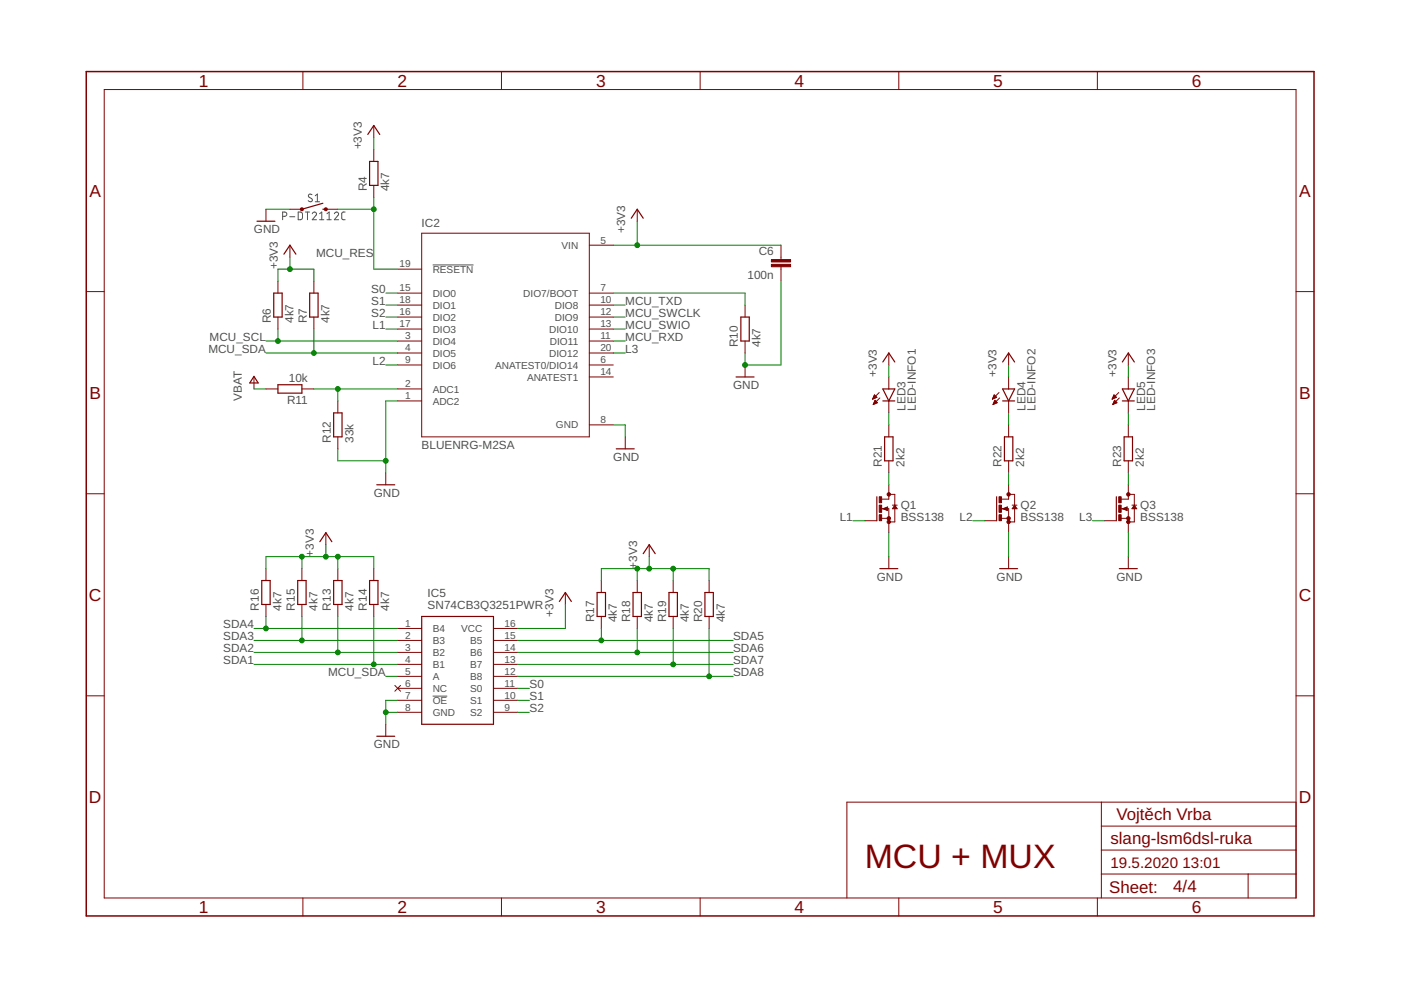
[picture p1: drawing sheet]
<svg xmlns="http://www.w3.org/2000/svg" width="297mm" height="210mm" viewBox="0 0 297 210" stroke-linecap="round" stroke-linejoin="round" font-family="sans-serif">
<g fill="none" stroke="#505050" stroke-width=".21">
<path d="M59.9 45.9h.5a.46 .46 0 0 0 .4-.5 .46 .46 0 0 0-.4-.4h-.5v1.6M61.4 46h1.1M63.2 45h.7l.2 .2v.9l-.2 .4-.7 .1zM64.7 45h.9M65.2 45v1.6M66.1 41.3l-.1-.1a.38 .38 0 0 0-.6 .1 .38 .38 0 0 0 .2 .5l.5 .3a.44 .44 0 0 1-.1 .7 .44 .44 0 0 1-.7-.3M66.2 45.3a.44 .44 0 0 1 .6-.3 .44 .44 0 0 1 .2 .7l-.8 .9h.9M66.8 41.5l.5-.4v1.7M66.8 42.8h1M67.8 46.6h.9M67.8 45.3l.4-.3v1.6M69.3 46.6h.9"/>
<path d="M69.3 45.3l.5-.3v1.6M70.9 45.3a.44 .44 0 0 1 .6-.3 .44 .44 0 0 1 .1 .7l-.7 .9h.9M73.2 45h-.5l-.2 .3v1.1l.2 .2h.5M91.7 56.2h8.7M91.7 147.6h3.1"/>
</g>
<g fill="none" stroke="#800000" stroke-width=".21">
<path d="M22.1 19h252.7v171.4h-252.7zM64.2 15.2v3.8M106.3 15.2v3.8M148.4 15.2v3.8M190.6 15.2v3.8M232.7 15.2v3.8M79.2 26.6v2.5M79.2 31.7v2.5M79.2 39.3v2.5M56.4 44.4v2.5M58.9 59.6v2.5M61.5 52v2.5"/>
<path d="M61.5 44.4h2.5M66.5 59.6v2.5M69.1 44.4h2.5M84.3 57.1h5.1M89.4 49.4h35.5v43.2h-35.5zM124.9 52h5.1M135.1 44.4v2.5M165.6 52v3M165.6 56.6v3M18.3 61.8h3.8M53.8 79.9v2.6M58.9 67.2v2.6"/>
<path d="M66.5 67.2v2.6M84.3 62.1h5.1M84.3 64.7h5.1M84.3 67.2h5.1M84.3 69.8h5.1M84.3 72.3h5.1M84.3 74.8h5.1M84.3 77.4h5.1M124.9 62.1h5.1M124.9 64.7h5.1M124.9 67.2h5.1M124.9 69.8h5.1"/>
<path d="M124.9 72.3h5.1M124.9 74.8h5.1M124.9 77.4h5.1M124.9 79.9h5.1M158 64.7v2.5M158 72.3v2.5M158 77.4v2.5M188.4 74.8v2.6M188.4 79.9v2.6M213.8 74.8v2.6M213.8 79.9v2.6M239.2 74.8v2.6"/>
<path d="M239.2 79.9v2.6M274.8 61.8h3.8M56.4 82.5h2.5M64 82.5h2.5M71.6 85v2.5M71.6 92.6v2.6M84.3 82.5h5.1M84.3 85h5.1M124.9 90.1h5.1M132.6 92.6v2.6M185 84.6h.1M185.1 84.5h.2"/>
<path d="M185.1 84.4h.5M185.2 85.7h.1M185.2 84.2h.7M185.2 84.1h.6M185.2 85.6h.4M185.3 84h.4M185.3 85.4h.6M185.3 83.9h.2M185.3 85.3h.7M185.4 83.8h.1M185.4 85.2h.4M185.4 83.7l-.4 .9"/>
<path d="M185.4 83.7l.5 .5M185.4 85.1h.3M185.5 85h.1M185.5 84.9l.5 .5-.9 .4zM185.9 84.2l-.9 .4M186.4 83.2l-1.4 1.4M186.5 84.4l-1.4 1.4M188.4 85v2.5M188.4 90.1v2.5M188.4 97.7v2.5M210.4 84.6h.1M210.5 84.5h.2"/>
<path d="M210.5 84.4h.5M210.6 84.2h.7M210.6 85.7h.1M210.6 84.1h.6M210.6 85.6h.4M210.7 84h.4M210.7 85.4h.6M210.7 85.3h.7M210.7 83.9h.2M210.8 83.8h.1M210.8 85.2h.4M210.8 83.7l-.4 .9"/>
<path d="M210.8 83.7l.5 .5-.9 .4M210.8 85.1h.3M210.9 85h.1M210.9 84.9l.5 .5-.9 .4zM211.8 83.2l-1.4 1.4M211.9 84.4l-1.4 1.4M213.8 85v2.5M213.8 90.1v2.5M213.8 97.7v2.5M235.8 84.6h.1M235.9 84.5h.2M235.9 84.4h.5"/>
<path d="M236 84.2h.7M236 85.7h.1M236 85.6h.4M236 84.1h.6M236.1 84h.4M236.1 85.4h.6M236.1 83.9h.2M236.1 85.3h.7M236.2 83.8h.1M236.2 85.2h.4M236.2 83.7l-.4 .9M236.2 83.7l.5 .5"/>
<path d="M236.2 85.1h.3M236.3 85h.1M236.3 84.9l.5 .5-.9 .4zM236.7 84.2l-.9 .4M237.2 83.2l-1.4 1.4M237.3 84.4l-1.4 1.4M239.2 85v2.5M239.2 90.1v2.5M239.2 97.7v2.5M18.3 104.7h3.8M69.1 112.9v2.6M81.8 100.2v2.6"/>
<path d="M137.6 115.5v2.5M183.4 110.4h2.5M186.9 107.9h1.5v5M186.9 109.9h1.5M187.2 107.9l1-.4v.7zM188.4 102.8v3h-1.5M188.4 118v2.6M188.4 104.8h1.3v5.9h-1.3M189.2 107.1h1M189.7 107.1l.5 .8h-1zM208.8 110.4h2.5M212.3 107.9h1.5v5"/>
<path d="M212.3 109.9h1.5M212.6 107.9l1-.4v.7zM213.8 104.8h1.3v5.9h-1.3M213.8 102.8v3h-1.5M213.8 118v2.6M214.6 107.1h1M215.1 107.1l.5 .8h-1zM234.1 110.4h2.6M237.7 107.9h1.5v5M237.7 109.9h1.5M238 107.9l1-.4v.7zM239.2 104.8h1.3v5.9h-1.3"/>
<path d="M239.2 102.8v3h-1.5M239.2 118v2.6M240 107.1h1M240.5 107.1l.5 .8h-1zM274.8 104.7h3.8M56.4 120.6v2.5M56.4 128.2v2.5M64 120.6v2.5M64 128.2v2.5M71.6 120.6v2.5M71.6 128.2v2.5M79.2 120.6v2.5"/>
<path d="M79.2 128.2v2.5M84.3 133.2h5.1M84.3 135.8h5.1M84.3 138.3h5.1M104.6 133.2h5.1M104.6 135.8h5.1M104.6 138.3h5.1M119.9 125.6v2.6M127.5 123.1v2.5M127.5 130.7v2.5M135.1 123.1v2.5M135.1 130.7v2.5"/>
<path d="M142.7 123.1v2.5M142.7 130.7v2.5M150.3 123.1v2.5M150.3 130.7v2.5M18.3 147.5h3.8M81.8 153.6v2.5M83.7 145.3l1.2 1.3M84.3 140.9h5.1M84.3 143.4h5.1M84.3 145.9h5.1M84.3 148.5h5.1M84.3 151h5.1"/>
<path d="M84.9 145.3l-1.2 1.3M104.6 140.9h5.1M104.6 143.4h5.1M104.6 145.9h5.1M104.6 148.5h5.1M104.6 151h5.1M274.8 147.5h3.8M233.5 170.1v20.3M233.5 175.2h41.3M274.8 170.1h-95.2v20.3M64.2 190.4v3.8M106.3 190.4v3.8"/>
<path d="M148.4 190.4v3.8M190.6 190.4v3.8M232.7 190.4v3.8M233.5 185.3h41.3M233.5 180.2h41.3M264.6 185.3v5.1"/>
</g>
<g fill="none" stroke="#800000" stroke-width=".25">
<path d="M78 28.5l1.2-1.9 1.3 1.9M78.4 34.2h1.7v5.1h-1.7zM54.5 46.9h3.8M60.2 53.9l1.3-1.9 1.2 1.9M68.5 44.4h.6M68.5 43.1l-4.5 1.3M133.8 46.3l1.3-1.9 1.3 1.9M53.8 79.8l.9 1.4h-1.7zM58 62.1h1.8v5.1h-1.8zM65.7 62.1h1.7v5.1h-1.7zM156.1 79.9h3.8M157.1 67.2h1.8v5.1h-1.8z"/>
<path d="M187.2 76.8l1.2-2 1.3 2M212.6 76.8l1.2-2 1.3 2M238 76.8l1.2-2 1.3 2M58.9 81.6h5.1v1.8h-5.1zM70.7 87.5h1.8v5.1h-1.8zM130.7 95.2h3.8M187.2 82.5h2.5l-1.3 2.5zM187.2 85h2.5M187.6 92.6h1.7v5.1h-1.7zM212.6 85h2.5M212.6 82.5h2.5l-1.3 2.5zM213 92.6h1.7v5.1h-1.7z"/>
<path d="M238 85h2.5M238 82.5h2.5l-1.3 2.5zM238.3 92.6h1.8v5.1h-1.8zM67.8 114.9l1.3-2 1.3 2M79.9 102.8h3.8M136.4 117.4l1.2-1.9 1.3 1.9M185.9 105.3v5.1M187.4 107.9l.7 .2v-.5l-.5 .3M189.7 107.4l.3 .3h-.5zM211.3 105.3v5.1M212.8 107.9l.7 .2v-.5l-.5 .3M215.1 107.4l.3 .3h-.5z"/>
<path d="M236.7 105.3v5.1M238.2 107.9l.6 .2v-.5l-.5 .3M240.5 107.4l.2 .3h-.5zM55.5 123.1h1.8v5.1h-1.8zM63.1 123.1h1.8v5.1h-1.8zM70.7 123.1h1.8v5.1h-1.8zM78.4 123.1h1.7v5.1h-1.7zM89.4 130.7h15.2v22.9h-15.2zM118.6 127.5l1.3-1.9 1.2 1.9M126.6 125.6h1.8v5.1h-1.8zM134.2 125.6h1.8v5.1h-1.8zM141.8 125.6h1.8v5.1h-1.8z"/>
<path d="M149.5 125.6h1.7v5.1h-1.7zM186.5 120.6h3.9M211.9 120.6h3.9M237.3 120.6h3.8M79.9 156.1h3.8"/>
</g>
<g fill="#800000" stroke="#800000" stroke-width=".21">
<circle cx="64" cy="44.4" r=".33"/>
<circle cx="69.1" cy="44.4" r=".33"/>
<circle cx="188.4" cy="110.7" r=".36"/>
<circle cx="188.4" cy="109.9" r=".36"/>
<circle cx="188.4" cy="104.8" r=".36"/>
<circle cx="213.8" cy="110.7" r=".36"/>
<circle cx="213.8" cy="109.9" r=".36"/>
<circle cx="213.8" cy="104.8" r=".36"/>
<circle cx="239.2" cy="110.7" r=".36"/>
<circle cx="239.2" cy="109.9" r=".36"/>
<circle cx="239.2" cy="104.8" r=".36"/>
</g>
<g fill="#800000" stroke="#800000" stroke-width=".21">
<path d="M163.6 56h4v.6h-4z"/>
<path d="M163.6 55h4v.5h-4z"/>
<path d="M186.4 105.3h.5v1.3h-.5z"/>
<path d="M186.4 109.1h.5v1.3h-.5z"/>
<path d="M186.4 107.1h.5v1.5h-.5z"/>
<path d="M211.8 105.3h.5v1.3h-.5z"/>
<path d="M211.8 109.1h.5v1.3h-.5z"/>
<path d="M211.8 107.1h.5v1.5h-.5z"/>
<path d="M237.2 105.3h.5v1.3h-.5z"/>
<path d="M237.2 109.1h.5v1.3h-.5z"/>
<path d="M237.2 107.1h.5v1.5h-.5z"/>
</g>
<path d="M18.3 15.2h260.3v179h-260.3z" fill="none" stroke="#800000" stroke-width=".32"/>
<g fill="none" stroke="#008000" stroke-width=".21">
<path d="M79.2 29.1v2.6M56.4 44.4h5.1M58.9 59.6v-2.5h7.6v2.5M61.5 54.5v2.6M71.6 44.4h7.6M79.2 41.8v15.3h5.1M130 52h35.6M135.1 46.9v5.1M165.6 59.6v17.8h-7.6v-2.6M56.4 74.8h27.9M56.4 72.3h27.9M58.9 69.8v2.5"/>
<path d="M66.5 69.8v5M81.8 64.7h2.5M81.8 67.2h2.5M81.8 69.8h2.5M81.8 77.4h2.5M81.8 62.1h2.5M130 74.8h2.6M130 64.7h2.6M130 72.3h2.6M130 67.2h2.6M130 69.8h2.6M130 62.1h28v2.6"/>
<path d="M188.4 77.4v2.5M213.8 77.4v2.5M239.2 77.4v2.5M53.8 82.5h2.6M66.5 82.5h17.8M71.6 82.5v2.5M71.6 95.2v2.5h10.2M84.3 85h-2.5v15.2M130 90.1h2.6v2.5M188.4 87.5v2.6M213.8 87.5v2.6M239.2 87.5v2.6"/>
<path d="M64 118v2.6M69.1 115.5v2.5M71.6 118v2.6M137.6 118v2.6M180.8 110.4h2.6M188.4 100.2v2.6M188.4 112.9v5.1M206.2 110.4h2.6M213.8 100.2v2.6M213.8 112.9v5.1M231.6 110.4h2.5M239.2 100.2v2.6"/>
<path d="M239.2 112.9v5.1M53.8 133.2h30.5M53.8 138.3h30.5M53.8 135.8h30.5M56.4 120.6v-2.6h22.8v2.6M56.4 130.7v2.5M64 130.7v5.1M71.6 130.7v7.6M79.2 130.7v10.2M109.7 138.3h45.7M109.7 135.8h45.7M119.9 128.2v5h-10.2"/>
<path d="M127.5 123.1v-2.5h22.8v2.5M127.5 133.2v2.6M135.1 120.6v2.5M135.1 133.2v5.1M142.7 120.6v2.5M142.7 133.2v7.7M150.3 133.2v10.2M53.8 140.9h30.5M81.8 143.4h2.5M81.8 151h2.5M84.3 148.5h-2.5v5.1M109.7 143.4h45.7"/>
<path d="M109.7 151h2.5M109.7 148.5h2.5M109.7 145.9h2.5M109.7 140.9h45.7"/>
</g>
<g fill="#008000" stroke="#008000" stroke-width=".21">
<circle cx="66.5" cy="74.8" r=".51"/>
<circle cx="61.5" cy="57.1" r=".51"/>
<circle cx="135.1" cy="52" r=".51"/>
<circle cx="142.7" cy="120.6" r=".51"/>
<circle cx="135.1" cy="120.6" r=".51"/>
<circle cx="137.6" cy="120.6" r=".51"/>
<circle cx="69.1" cy="118" r=".51"/>
<circle cx="71.6" cy="118" r=".51"/>
<circle cx="64" cy="118" r=".51"/>
<circle cx="158" cy="77.4" r=".51"/>
<circle cx="81.8" cy="97.7" r=".51"/>
<circle cx="81.8" cy="151" r=".51"/>
<circle cx="79.2" cy="44.4" r=".51"/>
<circle cx="71.6" cy="82.5" r=".51"/>
<circle cx="79.2" cy="140.9" r=".51"/>
<circle cx="71.6" cy="138.3" r=".51"/>
<circle cx="64" cy="135.8" r=".51"/>
<circle cx="56.4" cy="133.2" r=".51"/>
<circle cx="127.5" cy="135.8" r=".51"/>
<circle cx="135.1" cy="138.3" r=".51"/>
<circle cx="142.7" cy="140.9" r=".51"/>
<circle cx="150.3" cy="143.4" r=".51"/>
<circle cx="58.9" cy="72.3" r=".51"/>
</g>
<text font-size="7.2" fill="#800000" x="183.4" y="184">MCU + MUX</text>
<g font-size="3.7" fill="#800000">
<text x="42.1" y="18.4">1</text>
<text x="84.3" y="18.4">2</text>
<text x="126.4" y="18.4">3</text>
<text x="168.5" y="18.4">4</text>
<text x="210.6" y="18.4">5</text>
<text x="252.7" y="18.4">6</text>
<text x="19" y="41.7">A</text>
<text x="275.5" y="41.7">A</text>
<text x="19" y="84.5">B</text>
<text x="275.5" y="84.5">B</text>
<text x="18.9" y="127.4">C</text>
<text x="275.4" y="127.4">C</text>
<text x="18.9" y="170.3">D</text>
<text x="275.4" y="170.3">D</text>
<text x="42.1" y="193.6">1</text>
<text x="84.3" y="193.6">2</text>
<text x="126.4" y="193.6">3</text>
<text x="168.5" y="193.6">4</text>
<text x="210.6" y="193.6">5</text>
<text x="252.7" y="193.6">6</text>
</g>
<g font-size="3.6" fill="#800000">
<text x="236.7" y="173.9">Vojtěch Vrba</text>
<text x="235.4" y="179">slang-lsm6dsl-ruka</text>
<text x="235.2" y="189.2">Sheet:</text>
<text x="248.8" y="189.1">4/4</text>
</g>
<g font-size="3.2" fill="#800000">
<text x="235.4" y="184">19.5.2020</text>
<text x="250.7" y="184">13:01</text>
</g>
<g font-size="2.5" fill="#505050">
<text x="76.7" y="31.7" transform="rotate(-90 76.7 31.7)">+3V3</text>
<text x="77.7" y="40.6" transform="rotate(-90 77.7 40.6)">R4</text>
<text x="82.5" y="40.6" transform="rotate(-90 82.5 40.6)">4k7</text>
<text x="53.8" y="49.5">GND</text>
<text x="89.4" y="48.2">IC2</text>
<text x="132.6" y="49.5" transform="rotate(-90 132.6 49.5)">+3V3</text>
<text x="58.9" y="57.1" transform="rotate(-90 58.9 57.1)">+3V3</text>
<text x="67" y="54.5">MCU_RES</text>
<text x="158.5" y="59.2">100n</text>
<text x="160.9" y="54.2">C6</text>
<text x="78.7" y="62.2">S0</text>
<text x="78.7" y="64.7">S1</text>
<text x="132.6" y="64.7">MCU_TXD</text>
<text x="57.4" y="68.5" transform="rotate(-90 57.4 68.5)">R6</text>
<text x="62.2" y="68.5" transform="rotate(-90 62.2 68.5)">4k7</text>
<text x="65" y="68.5" transform="rotate(-90 65 68.5)">R7</text>
<text x="69.8" y="68.5" transform="rotate(-90 69.8 68.5)">4k7</text>
<text x="78.7" y="67.2">S2</text>
<text x="79" y="69.8">L1</text>
<text x="132.6" y="67.2">MCU_SWCLK</text>
<text x="132.6" y="69.8">MCU_SWIO</text>
<text x="44.2" y="74.8">MCU_SDA</text>
<text x="44.4" y="72.3">MCU_SCL</text>
<text x="79" y="77.4">L2</text>
<text x="132.6" y="72.3">MCU_RXD</text>
<text x="132.6" y="74.8">L3</text>
<text x="156.5" y="73.6" transform="rotate(-90 156.5 73.6)">R10</text>
<text x="161.3" y="73.6" transform="rotate(-90 161.3 73.6)">4k7</text>
<text x="61.2" y="80.9">10k</text>
<text x="155.4" y="82.5">GND</text>
<text x="185.9" y="79.9" transform="rotate(-90 185.9 79.9)">+3V3</text>
<text x="211.3" y="79.9" transform="rotate(-90 211.3 79.9)">+3V3</text>
<text x="236.7" y="79.9" transform="rotate(-90 236.7 79.9)">+3V3</text>
<text x="51.3" y="85" transform="rotate(-90 51.3 85)">VBAT</text>
<text x="60.9" y="85.7">R11</text>
<text x="192" y="87" transform="rotate(-90 192 87)">LED3</text>
<text x="194.2" y="87" transform="rotate(-90 194.2 87)">LED-INFO1</text>
<text x="217.4" y="87" transform="rotate(-90 217.4 87)">LED4</text>
<text x="219.6" y="87" transform="rotate(-90 219.6 87)">LED-INFO2</text>
<text x="242.8" y="87" transform="rotate(-90 242.8 87)">LED5</text>
<text x="244.9" y="87" transform="rotate(-90 244.9 87)">LED-INFO3</text>
<text x="70.1" y="93.9" transform="rotate(-90 70.1 93.9)">R12</text>
<text x="74.9" y="93.9" transform="rotate(-90 74.9 93.9)">33k</text>
<text x="89.4" y="95.2">BLUENRG-M2SA</text>
<text x="130" y="97.7">GND</text>
<text x="186.9" y="99" transform="rotate(-90 186.9 99)">R21</text>
<text x="191.7" y="99" transform="rotate(-90 191.7 99)">2k2</text>
<text x="212.3" y="99" transform="rotate(-90 212.3 99)">R22</text>
<text x="217.1" y="99" transform="rotate(-90 217.1 99)">2k2</text>
<text x="237.7" y="99" transform="rotate(-90 237.7 99)">R23</text>
<text x="242.5" y="99" transform="rotate(-90 242.5 99)">2k2</text>
<text x="79.2" y="105.3">GND</text>
<text x="191" y="107.9">Q1</text>
<text x="216.4" y="107.9">Q2</text>
<text x="241.8" y="107.9">Q3</text>
<text x="178" y="110.4">L1</text>
<text x="191" y="110.4">BSS138</text>
<text x="203.4" y="110.4">L2</text>
<text x="216.4" y="110.4">BSS138</text>
<text x="228.8" y="110.4">L3</text>
<text x="241.8" y="110.4">BSS138</text>
<text x="66.5" y="118" transform="rotate(-90 66.5 118)">+3V3</text>
<text x="135.1" y="120.6" transform="rotate(-90 135.1 120.6)">+3V3</text>
<text x="185.9" y="123.1">GND</text>
<text x="211.3" y="123.1">GND</text>
<text x="236.7" y="123.1">GND</text>
<text x="54.9" y="129.4" transform="rotate(-90 54.9 129.4)">R16</text>
<text x="59.7" y="129.4" transform="rotate(-90 59.7 129.4)">4k7</text>
<text x="62.5" y="129.4" transform="rotate(-90 62.5 129.4)">R15</text>
<text x="67.3" y="129.4" transform="rotate(-90 67.3 129.4)">4k7</text>
<text x="70.1" y="129.4" transform="rotate(-90 70.1 129.4)">R13</text>
<text x="74.9" y="129.4" transform="rotate(-90 74.9 129.4)">4k7</text>
<text x="77.7" y="129.4" transform="rotate(-90 77.7 129.4)">R14</text>
<text x="82.5" y="129.4" transform="rotate(-90 82.5 129.4)">4k7</text>
<text x="90.7" y="129.1">SN74CB3Q3251PWR</text>
<text x="90.7" y="126.5">IC5</text>
<text x="117.3" y="130.7" transform="rotate(-90 117.3 130.7)">+3V3</text>
<text x="126" y="132" transform="rotate(-90 126 132)">R17</text>
<text x="130.8" y="132" transform="rotate(-90 130.8 132)">4k7</text>
<text x="133.6" y="132" transform="rotate(-90 133.6 132)">R18</text>
<text x="138.4" y="132" transform="rotate(-90 138.4 132)">4k7</text>
<text x="141.2" y="132" transform="rotate(-90 141.2 132)">R19</text>
<text x="146" y="132" transform="rotate(-90 146 132)">4k7</text>
<text x="148.8" y="132" transform="rotate(-90 148.8 132)">R20</text>
<text x="153.6" y="132" transform="rotate(-90 153.6 132)">4k7</text>
<text x="47.3" y="135.8">SDA3</text>
<text x="47.3" y="133.3">SDA4</text>
<text x="155.4" y="135.8">SDA5</text>
<text x="47.3" y="140.9">SDA1</text>
<text x="47.3" y="138.3">SDA2</text>
<text x="69.6" y="143.4">MCU_SDA</text>
<text x="155.4" y="138.3">SDA6</text>
<text x="155.4" y="140.9">SDA7</text>
<text x="155.4" y="143.4">SDA8</text>
<text x="112.3" y="145.9">S0</text>
<text x="112.3" y="148.5">S1</text>
<text x="112.3" y="151">S2</text>
<text x="79.2" y="158.6">GND</text>
</g>
<g font-size="2.1" fill="#505050">
<text x="119.1" y="52.8">VIN</text>
<text x="127.3" y="51.6">5</text>
<text x="84.7" y="56.7">19</text>
<text x="91.7" y="57.8">RESETN</text>
<text x="84.7" y="61.8">15</text>
<text x="84.7" y="64.3">18</text>
<text x="91.7" y="62.9">DIO0</text>
<text x="91.7" y="65.5">DIO1</text>
<text x="111" y="62.9">DIO7/BOOT</text>
<text x="117.6" y="65.5">DIO8</text>
<text x="127.3" y="61.8">7</text>
<text x="127.3" y="64.3">10</text>
<text x="84.7" y="66.9">16</text>
<text x="84.7" y="69.4">17</text>
<text x="85.9" y="72">3</text>
<text x="91.7" y="68">DIO2</text>
<text x="91.7" y="70.5">DIO3</text>
<text x="116.4" y="70.5">DIO10</text>
<text x="117.6" y="68">DIO9</text>
<text x="127.3" y="66.9">12</text>
<text x="127.3" y="69.4">13</text>
<text x="127.3" y="72">11</text>
<text x="85.9" y="74.5">4</text>
<text x="85.9" y="77">9</text>
<text x="91.7" y="73.1">DIO4</text>
<text x="91.7" y="75.6">DIO5</text>
<text x="116.4" y="75.6">DIO12</text>
<text x="116.6" y="73.1">DIO11</text>
<text x="127.3" y="74.5">20</text>
<text x="127.3" y="77">6</text>
<text x="85.9" y="82.1">2</text>
<text x="91.7" y="83.2">ADC1</text>
<text x="91.7" y="78.1">DIO6</text>
<text x="105" y="78.1">ANATEST0/DIO14</text>
<text x="111.7" y="80.7">ANATEST1</text>
<text x="127.3" y="79.6">14</text>
<text x="85.9" y="84.6">1</text>
<text x="91.7" y="85.8">ADC2</text>
<text x="127.3" y="89.7">8</text>
<text x="117.9" y="90.8">GND</text>
<text x="85.9" y="132.9">1</text>
<text x="85.9" y="135.4">2</text>
<text x="85.9" y="138">3</text>
<text x="91.7" y="134">B4</text>
<text x="91.7" y="136.6">B3</text>
<text x="97.8" y="134">VCC</text>
<text x="99.7" y="136.6">B5</text>
<text x="107" y="132.9">16</text>
<text x="107" y="135.4">15</text>
<text x="107" y="138">14</text>
<text x="85.9" y="140.5">4</text>
<text x="85.9" y="143.1">5</text>
<text x="91.7" y="139.1">B2</text>
<text x="91.7" y="141.6">B1</text>
<text x="99.7" y="139.1">B6</text>
<text x="99.7" y="141.6">B7</text>
<text x="107" y="140.5">13</text>
<text x="107" y="143.1">12</text>
<text x="85.9" y="145.6">6</text>
<text x="85.9" y="148.1">7</text>
<text x="91.7" y="144.2">A</text>
<text x="91.7" y="146.7">NC</text>
<text x="91.7" y="149.2">OE</text>
<text x="99.7" y="144.2">B8</text>
<text x="99.7" y="146.7">S0</text>
<text x="99.7" y="149.3">S1</text>
<text x="107" y="145.6">11</text>
<text x="107" y="148.1">10</text>
<text x="85.9" y="150.7">8</text>
<text x="91.7" y="151.8">GND</text>
<text x="99.7" y="151.8">S2</text>
<text x="107" y="150.7">9</text>
</g>
</svg>
